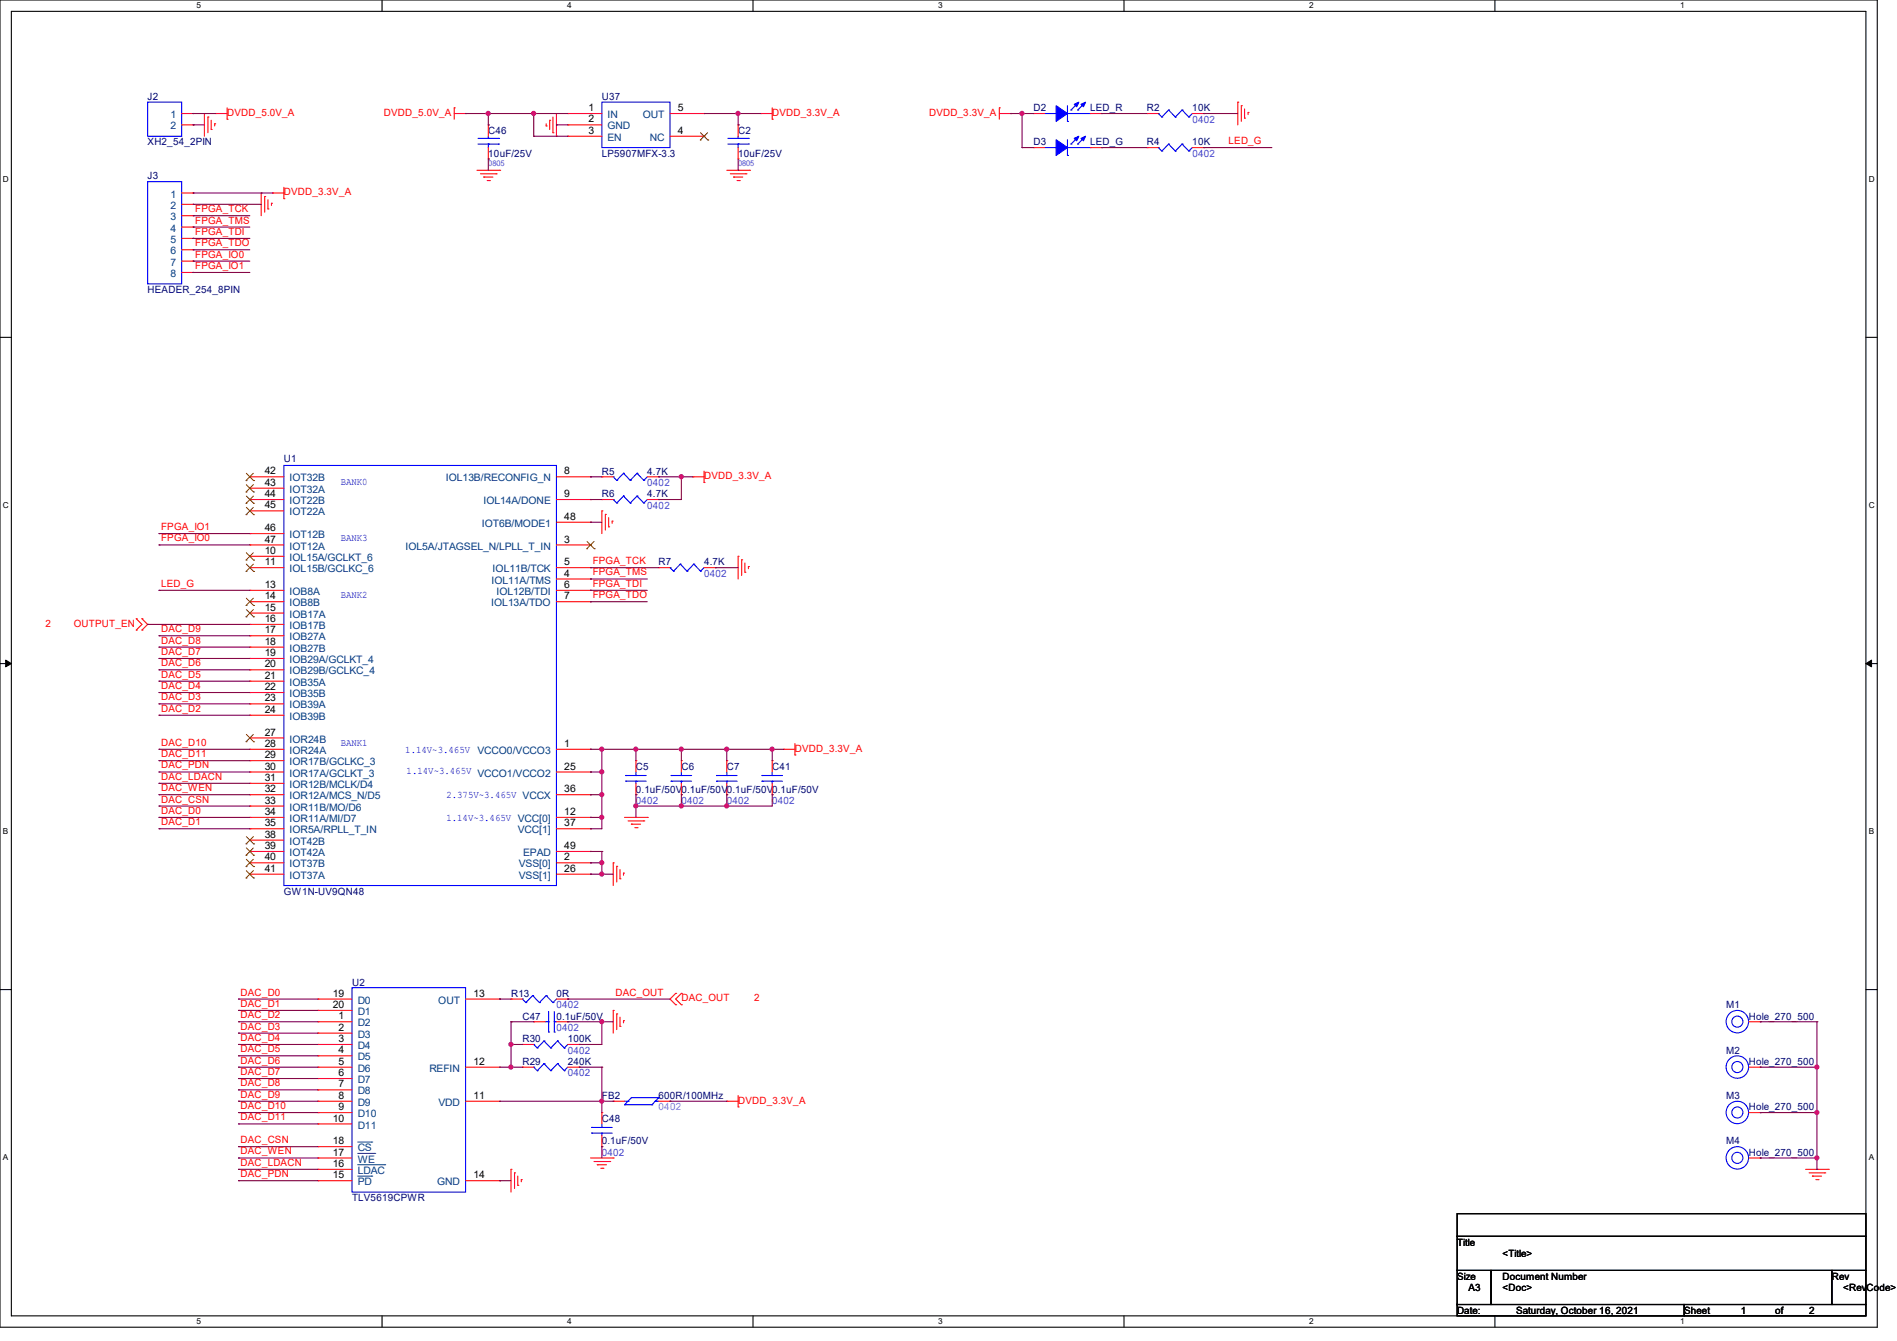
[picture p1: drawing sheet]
<svg xmlns="http://www.w3.org/2000/svg" width="297mm" height="210mm" viewBox="0 0 297 210" stroke-linecap="round" stroke-linejoin="round" font-family="sans-serif">
<path d="M0 0h293.9v207.9h-293.9zM1.8 1.8h290.3v204.3h-290.3z" fill="none" stroke="#000" stroke-width=".17"/>
<g fill="#fff">
<path d="M30.8 .2h.7v1.4h-.7z"/>
<path d="M30.8 206.2h.7v1.4h-.7z"/>
</g>
<path d="M59.8 0v1.8M59.8 206.1v1.8" fill="none" stroke="#000" stroke-width=".17"/>
<g fill="#fff">
<path d="M88.8 .2h.7v1.4h-.7z"/>
<path d="M88.8 206.2h.7v1.4h-.7z"/>
</g>
<path d="M117.9 0v1.8M117.9 206.1v1.8" fill="none" stroke="#000" stroke-width=".17"/>
<g fill="#fff">
<path d="M146.9 .2h.7v1.4h-.7z"/>
<path d="M146.9 206.2h.7v1.4h-.7z"/>
</g>
<path d="M176 0v1.8M176 206.1v1.8" fill="none" stroke="#000" stroke-width=".17"/>
<g fill="#fff">
<path d="M205 .2h.7v1.4h-.7z"/>
<path d="M205 206.2h.7v1.4h-.7z"/>
</g>
<path d="M234.1 0v1.8M234.1 206.1v1.8" fill="none" stroke="#000" stroke-width=".17"/>
<g fill="#fff">
<path d="M263.1 .2h.6v1.4h-.6z"/>
<path d="M263.1 206.2h.6v1.4h-.6z"/>
<path d="M.5 27.3h.9v1.4h-.9z"/>
<path d="M292.6 27.3h.9v1.4h-.9z"/>
<path d="M.5 78.4h.9v1.4h-.9z"/>
<path d="M292.6 78.4h.9v1.4h-.9z"/>
</g>
<path d="M0 52.8h1.8M292.1 52.8h1.8" fill="none" stroke="#000" stroke-width=".17"/>
<g fill="#fff">
<path d="M.5 129.5h.8v1.4h-.8z"/>
<path d="M292.6 129.5h.8v1.4h-.8z"/>
</g>
<path d="M0 103.9h1.8M292.1 103.9h1.8" fill="none" stroke="#000" stroke-width=".17"/>
<path d="M.9 103.4l.9 .5-.9 .5zM292.1 103.9l.9-.5v1z" fill="#000" stroke="#000" stroke-width=".16"/>
<g fill="#fff">
<path d="M.5 180.5h.8v1.4h-.8z"/>
<path d="M292.6 180.5h.8v1.4h-.8z"/>
</g>
<path d="M0 155h1.8M292.1 155h1.8M228.1 190.1h64v3.5h-64zM228.1 193.6h64v5.4h-64zM228.1 199h5.4v5.3h-5.4zM233.5 199h53.3v5.3h-53.3zM286.8 199h5.3v5.3h-5.3zM228.1 204.3h35.6v1.8h-35.6zM263.7 204.3h28.4v1.8h-28.4z" fill="none" stroke="#000" stroke-width=".17"/>
<g fill="none" stroke="#f00" stroke-width=".17">
<path d="M28.4 17.8h1.8M28.4 19.6h1.8M30.2 17.8h.1M30.2 19.6h.1M32 17.8h.1M32 17.8v3.5M32.6 18.3h.1M32.6 18.3v2.5M33.1 18.8v1.5M33.6 19.4h.1M33.6 19.4v.3M33.8 17.8h.1"/>
<path d="M33.8 17.8h1.8M35.6 18.7h.1M35.6 16.9v1.8M71.1 16.9h.1M71.1 17.8h1.8M71.1 16.9v1.8M72.9 17.8h.1M76.5 19.6h.1M76.5 19.6v1.7M85.5 19.7h.1M85.5 19.4v.3M86.1 18.8h.1"/>
<path d="M86.1 18.8v1.5M86.6 18.3v2.5M87.1 17.8v3.5M88.9 17.8h.1M88.9 19.6h.1M88.9 17.8h5.3M88.9 19.6h5.3M104.9 17.8h5.3M110.2 17.8h.1M115.6 19.6h.1M115.6 19.6v1.7M119.1 17.8h.1"/>
<path d="M119.1 17.8h1.8M120.9 18.7h.1M120.9 16.9v1.8M156.5 16.9h.1M156.5 17.8h1.7M156.5 16.9v1.8M158.2 17.8h.1M161.8 17.8h.1M161.8 17.8h1.8M170.7 17.8h1.8M172.5 17.8h.1M179.6 17.8h.1"/>
<path d="M179.6 17.8h1.8M186.7 17.8h1.8M188.5 17.8h.1M193.8 16h.1M193.8 16v3.6M194.4 16.6h.1M194.4 16.6v2.4M194.9 18.5h.1M194.9 17.1v1.4M195.4 17.6h.1M195.4 17.6v.3M28.4 30.2h1.8"/>
<path d="M28.4 32h1.8M28.4 33.8h1.8M28.4 35.6h1.8M28.4 37.3h1.8M28.4 39.1h1.8M30.2 30.2h.1M30.2 32h.1M30.2 33.8h.1M30.2 35.6h.1M30.2 37.3h.1M30.2 39.1h.1M33.1 20.3h.1"/>
<path d="M40.9 30.2h.1M40.9 30.2v3.6M41.4 30.8h.1M41.4 30.8v2.4M42 32.7h.1M42 31.3v1.4M42.5 31.8h.1M42.5 31.8v.4M42.7 30.2h.1M42.7 30.2h1.7M44.4 31.1h.1M44.4 29.3v1.8"/>
<path d="M74.7 26.7h3.5M75.2 27.2h2.5M75.7 27.7h.1M75.7 27.7h1.5M76.3 28.3h.3M76.5 24.9h.1M76.5 23.1v1.8M76.6 28.3h.1M77.7 27.2h.1M78.2 26.7h.1M86.6 20.8h.1M87.1 21.3h.1"/>
<path d="M88.9 21.3h.1M88.9 21.3h5.3M104.9 21.3h5.3M110.2 21.3h.1M113.8 26.7h3.5M114.3 27.2h2.5M114.9 27.7h.1M114.9 27.7h1.4M115.4 28.3h.3M115.6 24.9h.1M115.6 23.1v1.8M115.7 28.3h.1"/>
<path d="M116.8 27.2h.1M117.3 26.7h.1M161.8 23.1h.1M161.8 23.1h1.8M170.7 23.1h1.8M172.5 23.1h.1M179.6 23.1h.1M179.6 23.1h1.8M186.7 23.1h1.8M188.5 23.1h.1M28.4 40.9h1.8M28.4 42.7h1.8"/>
<path d="M30.2 40.9h.1M30.2 42.7h.1M39.1 74.7h.1M39.1 76.5h.1M39.1 78.2h.1M39.1 74.7h5.3M39.1 78.2h5.3M39.1 76.5h5.3M87.1 74.7h5.4M87.1 78.2h5.4M92.5 74.7h.1M92.5 78.2h.1"/>
<path d="M94.2 74.7h.1M94.2 78.2h.1M94.2 74.7h1.8M94.2 78.2h1.8M101.3 74.7h1.8M101.3 78.2h1.8M103.1 74.7h.1M103.1 78.2h.1M108.5 74.7h.1M108.5 74.7h1.7M110.2 75.6h.1M110.2 73.8v1.8"/>
<path d="M21.3 96.9h.1M21.3 98.7h.1M21.3 96.9l.9 .9-.9 .9M22.2 98.7h.1M22.2 96.9h.1M22.2 96.9l.9 .9-.9 .9M39.1 87.1h.1M39.1 88.9h.1M39.1 92.5h.1M39.1 94.2h.1M39.1 96h.1M39.1 97.8h.1"/>
<path d="M39.1 99.6h.1M39.1 80h.1M39.1 83.6h.1M39.1 85.3h.1M39.1 88.9h5.3M39.1 85.3h5.3M39.1 92.5h5.3M39.1 94.2h5.3M39.1 87.1h5.3M39.1 96h5.3M39.1 97.8h5.3M39.1 99.6h5.3"/>
<path d="M39.1 80h5.3M39.1 83.6h5.3M87.1 88.9h5.4M87.1 85.3h5.4M87.1 90.7h5.4M87.1 92.5h5.4M87.1 94.2h5.4M87.1 81.8h5.4M92.5 85.3h.1M92.5 90.7h.1M92.5 88.9h.1M92.5 92.5h.1"/>
<path d="M92.5 94.2h.1M92.5 81.8h.1M94.2 80h.1M94.2 80v3.6M94.8 80.6h.1M94.8 80.6v2.4M95.3 82.5h.1M95.3 81.1v1.4M95.8 81.6h.1M95.8 81.6v.4M103.1 88.9h.1M103.1 88.9h1.8"/>
<path d="M110.2 88.9h1.8M112 88.9h.1M115.6 87.1h.1M115.6 87.1v3.6M116.1 87.7h.1M116.1 87.7v2.4M116.6 89.6h.1M116.6 88.2v1.4M117.2 88.7h.1M117.2 88.7v.4M39.1 101.3h.1M39.1 103.1h.1"/>
<path d="M39.1 104.9h.1M39.1 106.7h.1M39.1 108.5h.1M39.1 110.2h.1M39.1 112h.1M39.1 115.6h.1M39.1 117.3h.1M39.1 119.1h.1M39.1 117.3h5.3M39.1 101.3h5.3M39.1 103.1h5.3M39.1 104.9h5.3"/>
<path d="M39.1 106.7h5.3M39.1 108.5h5.3M39.1 110.2h5.3M39.1 112h5.3M39.1 115.6h5.3M39.1 119.1h5.3M87.1 117.3h5.4M92.5 117.3h.1M99.6 119.1h.1M99.6 119.1v1.8M106.7 119.1h.1M106.7 119.1v1.8"/>
<path d="M113.8 119.1h.1M113.8 119.1v1.8M120.9 119.1h.1M120.9 119.1v1.8M122.7 117.3h.1M122.7 117.3h1.8M124.5 118.2h.1M124.5 116.5v1.7M39.1 120.9h.1M39.1 122.7h.1M39.1 124.5h.1M39.1 126.2h.1"/>
<path d="M39.1 128h.1M39.1 129.8h.1M39.1 131.6h.1M39.1 133.3h.1M39.1 135.1h.1M39.1 136.9h.1M39.1 128h5.3M39.1 135.1h5.3M39.1 120.9h5.3M39.1 136.9h5.3M39.1 122.7h5.3M39.1 124.5h5.3"/>
<path d="M39.1 126.2h5.3M39.1 129.8h5.3M39.1 131.6h5.3M39.1 133.3h5.3M87.1 128h5.4M87.1 135.1h5.4M87.1 120.9h5.4M87.1 136.9h5.4M87.1 124.5h5.4M87.1 129.8h5.4M87.1 133.3h5.4M92.5 135.1h.1"/>
<path d="M92.5 128h.1M92.5 120.9h.1M92.5 136.9h.1M92.5 124.5h.1M92.5 129.8h.1M92.5 133.3h.1M96 135.1h.1M96 135.1v3.6M96.6 135.7h.1M96.6 135.7v2.4M97.1 137.6h.1M97.1 136.2v1.4"/>
<path d="M97.6 136.7h.1M97.6 136.7v.4M97.8 128h3.5M98.3 128.6h2.5M98.8 129.1h.1M98.8 129.1h1.5M99.4 129.6h.3M99.6 124.5h.1M99.6 122.7v1.8M99.7 129.6h.1M100.8 128.6h.1M101.3 128h.1"/>
<path d="M106.7 124.5h.1M106.7 122.7v1.8M113.8 124.5h.1M113.8 122.7v1.8M120.9 124.5h.1M120.9 122.7v1.8M49.8 156.5h.1M49.8 158.2h.1M49.8 156.5h5.3M49.8 158.2h5.3M72.9 156.5h5.3M78.2 156.5h.1"/>
<path d="M80 156.5h.1M80 156.5h1.8M87.1 156.5h1.8M88.9 156.5h.1M96 158.2h.1M96 158.2v3.6M96.6 158.8h.1M96.6 158.8v2.4M97.1 159.3v1.4M97.6 159.9h.1M97.6 159.9v.3M105.8 155.6h.1"/>
<path d="M105.8 157.4h.1M105.8 155.6l-.9 .9 .9 .9M106.7 157.4h.1M106.7 155.6h.1M106.7 155.6l-.9 .9 .9 .9M49.8 160h.1M49.8 161.8h.1M49.8 163.6h.1M49.8 165.4h.1M49.8 167.1h.1M49.8 168.9h.1M49.8 170.7h.1"/>
<path d="M49.8 172.5h.1M49.8 174.2h.1M49.8 176h.1M49.8 179.6h.1M49.8 172.5h5.3M49.8 163.6h5.3M49.8 174.2h5.3M49.8 160h5.3M49.8 161.8h5.3M49.8 165.4h5.3M49.8 167.1h5.3M49.8 168.9h5.3"/>
<path d="M49.8 170.7h5.3M49.8 176h5.3M49.8 179.6h5.3M72.9 172.5h5.3M72.9 167.1h5.3M78.2 172.5h.1M78.2 167.1h.1M81.8 163.6h.1M81.8 167.1h.1M81.8 163.6h1.8M81.8 167.1h1.8M83.6 160h.1"/>
<path d="M83.6 160h1.7M87.1 160h1.8M88.9 160h.1M88.9 163.6h1.8M88.9 167.1h1.8M90.7 163.6h.1M90.7 167.1h.1M94.2 179.6h.1M94.2 174.2h.1M94.2 174.2v1.8M94.2 177.8v1.8M96 172.5h.1"/>
<path d="M96 172.5h1.8M97.1 160.7h.1M103.1 172.5h1.8M104.9 172.5h.1M113.8 172.5h.1M113.8 172.5h1.8M115.6 173.4h.1M115.6 171.6v1.8M273.8 174.2h1.8M273.8 160h1.8M273.8 167.1h1.8M275.6 174.2h.1"/>
<path d="M275.6 160h.1M275.6 167.1h.1M49.8 184.9h.1M49.8 183.1h.1M49.8 181.4h.1M49.8 183.1h5.3M49.8 181.4h5.3M49.8 184.9h5.3M72.9 184.9h5.3M78.2 184.9h.1M80 183.1h.1M80 183.1v3.6"/>
<path d="M80.6 183.7h.1M80.6 183.7v2.4M81.1 185.6h.1M81.1 184.2v1.4M81.6 184.7h.1M81.6 184.7v.4M92.5 181.4h3.5M93 181.9h2.5M93.5 182.4h.1M93.5 182.4h1.5M94.1 183h.3M94.4 183h.1"/>
<path d="M95.5 181.9h.1M96 181.4h.1M273.8 181.4h1.8M275.6 181.4h.1M282.7 183.1h3.6M283.3 183.7h2.4M283.8 184.2h.1M283.8 184.2h1.4M284.3 184.7h.3M284.6 184.7h.1M285.7 183.7h.1M286.3 183.1h.1"/>
</g>
<g fill="none" stroke="#00f" stroke-width=".17">
<path d="M23.1 16h5.3v5.3h-5.3zM94.2 16h10.7v7.1h-10.7zM163.6 17.8h1.8M165.4 17.8h.1M167.1 19h.1M167.1 16.6v2.4M167.1 17.8h3.6M167.7 17.2h.1M168.7 17.2h.1M168.7 16.2l-1 1M169.8 16.2l-1.1 1M170.7 17.8h.1"/>
<path d="M181.4 17.8h.1M181.4 17.8l.5 .5M181.9 18.3h.1M183 17.2h.1M183 17.2l1 1.1M183 17.2l-1.1 1.1M184 18.3h.1M185.1 17.2h.1M185.1 17.2l1 1.1M185.1 17.2l-1.1 1.1M186.1 18.3h.1M186.7 17.8l-.6 .5"/>
<path d="M23.1 28.4h5.3v16h-5.3zM74.8 22.6h3.3M74.8 21.7h3.3M76.5 21.7h.1M76.5 22.6h.1M76.5 21.3v.4M76.5 22.6v.5M78.1 22.6h.1M78.1 21.7h.1M114 22.6h3.2M114 21.7h3.2M115.6 21.7h.1"/>
<path d="M115.6 22.6h.1M115.6 21.3v.4M115.6 22.6v.5M117.2 22.6h.1M117.2 21.7h.1M163.6 23.1h1.8M165.4 23.1h.1M167.1 24.3h.1M167.1 21.9v2.4M167.1 23.1h3.6M167.7 22.6h.1M168.7 22.6h.1"/>
<path d="M168.7 21.5l-1 1.1M169.8 21.5l-1.1 1.1M170.7 23.1h.1M181.4 23.1h.1M181.4 23.1l.5 .6M181.9 23.7h.1M183 22.6h.1M183 22.6l1 1.1M183 22.6l-1.1 1.1M184 23.7h.1M185.1 22.6h.1M185.1 22.6l1 1.1"/>
<path d="M185.1 22.6l-1.1 1.1M186.1 23.7h.1M186.7 23.1l-.6 .6M44.4 72.9h42.7v65.8h-42.7zM96 74.7h.1M96 78.2h.1M96 74.7l.6 .5M96 78.2l.6 .6M96.6 75.2h.1M96.6 78.8h.1M97.6 74.1h.1M97.6 77.7h.1"/>
<path d="M97.6 74.1l1.1 1.1M97.6 74.1l-1 1.1M97.6 77.7l1.1 1.1M97.6 77.7l-1 1.1M98.7 75.2h.1M98.7 78.8h.1M99.7 74.1h.1M99.7 77.7h.1M99.7 74.1l1.1 1.1M99.7 74.1l-1 1.1M99.7 77.7l1.1 1.1M99.7 77.7l-1 1.1"/>
<path d="M100.8 75.2h.1M100.8 78.8h.1M101.3 74.7l-.5 .5M101.3 78.2l-.5 .6M104.9 88.9h.1M104.9 88.9l.6 .6M105.5 89.5h.1M106.5 88.3h.1M106.5 88.3l1.1 1.2M106.5 88.3l-1 1.2M107.6 89.5h.1M108.6 88.3h.1"/>
<path d="M108.6 88.3l1.1 1.2M108.6 88.3l-1 1.2M109.7 89.5h.1M110.2 88.9l-.5 .6M98 121.5h.1M98 122.3h.1M98 121.5h3.2M98 122.3h3.2M99.6 122.3h.1M99.6 121.5h.1M99.6 120.9v.6M99.6 122.3v.4"/>
<path d="M105.1 121.5h.1M105.1 122.3h.1M105.1 121.5h3.2M105.1 122.3h3.2M106.7 122.3h.1M106.7 121.5h.1M106.7 120.9v.6M106.7 122.3v.4M112.2 121.5h.1M112.2 122.3h.1M112.2 121.5h3.2M112.2 122.3h3.2"/>
<path d="M113.8 122.3h.1M113.8 121.5h.1M113.8 120.9v.6M113.8 122.3v.4M119.3 121.5h.1M119.3 122.3h.1M119.3 121.5h3.2M119.3 122.3h3.2M120.9 122.3h.1M120.9 121.5h.1M120.9 120.9v.6M120.9 122.3v.4"/>
<path d="M55.1 154.7h17.8v32h-17.8zM81.8 156.5h.1M81.8 156.5l.5 .5M82.3 157h.1M83.4 155.9h.1M83.4 155.9l1.1 1.1M83.4 155.9l-1.1 1.1M84.5 157h.1M85.5 155.9h.1M85.5 155.9l1.1 1.1M85.5 155.9l-1 1.1M85.9 158.4v3.2"/>
<path d="M86.6 157h.1M86.8 158.4v3.2M87.1 156.5l-.5 .5M83.6 163.6h.1M83.6 167.1h.1M83.6 163.6l.5 .5M83.6 167.1l.5 .6M84.1 164.1h.1M84.1 167.7h.1M85.2 163h.1M85.2 166.6h.1M85.2 163l1 1.1"/>
<path d="M85.2 163l-1.1 1.1M85.2 166.6l1 1.1M85.2 166.6l-1.1 1.1M85.3 160h.6M85.9 161.6h.1M85.9 160h.1M86.2 164.1h.1M86.2 167.7h.1M86.8 160h.1M86.8 161.6h.1M86.8 160h.3M87.3 163h.1"/>
<path d="M87.3 166.6h.1M87.3 163l1 1.1M87.3 163l-1.1 1.1M87.3 166.6l1 1.1M87.3 166.6l-1.1 1.1M88.3 164.1h.1M88.3 167.7h.1M88.9 163.6l-.6 .5M88.9 167.1l-.6 .6M92.6 176.6h.1M92.6 177.5h.1M92.6 176.6h3.2"/>
<path d="M92.6 177.5h3.2M94.2 177.5h.1M94.2 176.6h.1M94.2 176v.6M94.2 177.5v.3M97.8 173h.1M97.8 173h4.3M97.8 172.5h.5M98.3 172.5h.1M102.1 173h.1M102.6 172.5h.1M102.6 172.5h.5"/>
<path d="M103.1 171.9h.1M103.1 171.9h-4.3l-1 1.1M103.1 171.9l-1 1.1"/>
<circle cx="272" cy="160" r=".87"/>
<circle cx="272" cy="160" r="1.76"/>
<circle cx="272" cy="167.1" r=".87"/>
<circle cx="272" cy="174.2" r=".87"/>
<circle cx="272" cy="174.2" r="1.76"/>
<circle cx="272" cy="167.1" r="1.76"/>
<circle cx="272" cy="181.3" r=".87"/>
<circle cx="272" cy="181.3" r="1.76"/>
</g>
<g fill="none" stroke="#804000" stroke-width=".16">
<path d="M109.6 21.9h.1M109.7 20.8l1.1 1.1M110.8 20.8l-1.2 1.1M110.8 21.9h.1M38.5 75.3h.1M38.5 77h.1M38.5 78.8h.1M38.6 74.1l1.1 1.2M38.6 75.9l1.1 1.1M38.6 77.7l1.1 1.1M38.6 79.5l1.1 1.1M39.7 74.1l-1.2 1.2"/>
<path d="M39.7 75.9l-1.2 1.1M39.7 77.7l-1.2 1.1M39.7 79.5l-1.2 1.1M39.7 75.3h.1M39.7 77h.1M39.7 78.8h.1M38.5 87.7h.1M38.5 89.5h.1M38.5 94.8h.1M38.5 96.6h.1M38.5 80.6h.1M38.6 86.6l1.1 1.1"/>
<path d="M38.6 88.3l1.1 1.2M38.6 93.7l1.1 1.1M38.6 95.5l1.1 1.1M39.7 86.6l-1.2 1.1M39.7 88.3l-1.2 1.2M39.7 93.7l-1.2 1.1M39.7 95.5l-1.2 1.1M39.7 87.7h.1M39.7 89.5h.1M39.7 94.8h.1M39.7 96.6h.1M39.7 80.6h.1"/>
<path d="M91.9 85.9h.1M91.9 84.8l1.1 1.1M93 84.8l-1.1 1.1M93 85.9h.1M38.5 116.2h.1M38.6 115l1.1 1.2M39.7 115l-1.2 1.2M39.7 116.2h.1M38.5 132.2h.1M38.5 133.9h.1M38.5 135.7h.1M38.5 137.5h.1"/>
<path d="M38.6 131l1.1 1.2M38.6 132.8l1.1 1.1M38.6 134.6l1.1 1.1M38.6 136.4l1.1 1.1M39.7 131l-1.2 1.2M39.7 132.8l-1.2 1.1M39.7 134.6l-1.2 1.1M39.7 136.4l-1.2 1.1M39.7 132.2h.1M39.7 133.9h.1M39.7 135.7h.1M39.7 137.5h.1"/>
</g>
<g fill="#00f" stroke="#00f" stroke-width=".17">
<path d="M165.4 16.6l1.7 1.2-1.7 1.2z" fill-rule="evenodd"/>
<path d="M169.2 16.3l.8-.3-.4 .7z" fill-rule="evenodd"/>
<path d="M168.2 16.3l.7-.3-.3 .7z" fill-rule="evenodd"/>
<path d="M165.4 21.9l1.7 1.2-1.7 1.2z" fill-rule="evenodd"/>
<path d="M169.2 21.7l.8-.4-.4 .8z" fill-rule="evenodd"/>
<path d="M168.2 21.7l.7-.4-.3 .8z" fill-rule="evenodd"/>
</g>
<path d="M56 178.9h2.2M58.2 178.9h.1M56 184.2h2.2M56 182.4h4.2M56 180.6h2.7M58.2 184.2h.1M58.7 180.6h.1M60.2 182.4h.1" fill="none" stroke="#004080" stroke-width=".16"/>
<g fill="none" stroke="#800040" stroke-width=".17">
<path d="M30.2 17.8h.1M30.2 19.6h.1M30.2 17.8h3.6M30.2 19.6h1.8M72.9 17.8h.1M72.9 17.8h16M76.5 19.6h.1M76.5 17.8h.1M76.5 17.8v1.8M83.6 17.8h.1M83.6 17.8v3.5M87.1 19.6h.1"/>
<path d="M87.1 19.6h1.8M110.2 17.8h.1M110.2 17.8h8.9M115.6 17.8h.1M115.6 19.6h.1M115.6 17.8v1.8M158.2 17.8h.1M158.2 17.8h3.6M160 17.8h.1M160 17.8v5.3M172.5 17.8h.1M172.5 17.8h7.1"/>
<path d="M188.5 17.8h.1M188.5 17.8h5.3M30.2 30.2h.1M30.2 32h.1M30.2 35.6h.1M30.2 37.3h.1M30.2 39.1h.1M30.2 33.8h.1M30.2 30.2h12.5M30.2 32h10.7M30.2 35.6h8.9M30.2 37.3h8.9"/>
<path d="M30.2 39.1h8.9M30.2 33.8h8.9M76.5 24.9h.1M76.5 24.9v1.8M83.6 21.3h.1M83.6 21.3h5.3M115.6 26.7h.1M115.6 24.9v1.8M160 23.1h.1M160 23.1h1.8M172.5 23.1h.1M172.5 23.1h7.1"/>
<path d="M188.5 23.1h.1M188.5 23.1h10.6M30.2 40.9h.1M30.2 42.7h.1M30.2 40.9h8.9M30.2 42.7h8.9M92.5 74.7h.1M92.5 78.2h.1M92.5 74.7h1.7M92.5 78.2h1.7M103.1 74.7h.1M103.1 78.2h.1"/>
<path d="M103.1 74.7h5.4M106.7 74.7h.1M106.7 74.7v3.5h-3.6M23.1 97.8h.1M23.1 97.8h16M24.9 83.6h.1M24.9 85.3h.1M24.9 92.5h.1M24.9 99.6h.1M24.9 92.5h14.2M24.9 83.6h14.2M24.9 85.3h14.2"/>
<path d="M24.9 99.6h14.2M92.5 88.9h.1M92.5 90.7h.1M92.5 92.5h.1M92.5 94.2h.1M92.5 81.8h.1M92.5 88.9h10.6M92.5 90.7h8.8M92.5 92.5h8.8M92.5 94.2h8.8M92.5 81.8h1.7M112 88.9h.1"/>
<path d="M112 88.9h3.6M24.9 101.3h.1M24.9 103.1h.1M24.9 104.9h.1M24.9 106.7h.1M24.9 108.5h.1M24.9 110.2h.1M24.9 112h.1M24.9 117.3h.1M24.9 119.1h.1M24.9 117.3h14.2M24.9 101.3h14.2"/>
<path d="M24.9 103.1h14.2M24.9 104.9h14.2M24.9 106.7h14.2M24.9 108.5h14.2M24.9 110.2h14.2M24.9 112h14.2M24.9 119.1h14.2M92.5 117.3h.1M92.5 117.3h30.2M94.2 117.3h.1M94.2 117.3v12.5h-1.7M99.6 117.3h.1"/>
<path d="M99.6 117.3v1.8M106.7 117.3h.1M106.7 117.3v1.8M113.8 117.3h.1M113.8 117.3v1.8M120.9 117.3h.1M120.9 117.3v1.8M24.9 120.9h.1M24.9 122.7h.1M24.9 124.5h.1M24.9 126.2h.1M24.9 128h.1"/>
<path d="M24.9 129.8h.1M24.9 120.9h14.2M24.9 124.5h14.2M24.9 128h14.2M24.9 129.8h14.2M24.9 126.2h14.2M24.9 122.7h14.2M92.5 120.9h.1M92.5 124.5h.1M92.5 128h.1M92.5 129.8h.1M92.5 136.9h.1"/>
<path d="M92.5 135.1h.1M92.5 133.3h.1M92.5 120.9h1.7M92.5 124.5h1.7M92.5 128h1.7M92.5 136.9h3.5M92.5 135.1h1.7M92.5 133.3h1.7M94.2 120.9h.1M94.2 124.5h.1M94.2 128h.1M94.2 135.1h.1"/>
<path d="M94.2 136.9h.1M94.2 133.3h.1M94.2 133.3v3.6M99.6 126.2h.1M99.6 124.5h.1M99.6 124.5v3.5M106.7 124.5h.1M106.7 126.2h.1M106.7 124.5v1.7M113.8 124.5h.1M113.8 126.2h.1M113.8 124.5v1.7"/>
<path d="M120.9 124.5h.1M120.9 124.5v1.7h-21.3M37.3 156.5h.1M37.3 158.2h.1M37.3 156.5h12.5M37.3 158.2h12.5M78.2 156.5h.1M78.2 156.5h1.8M88.9 156.5h.1M88.9 156.5h16M37.3 160h.1M37.3 161.8h.1"/>
<path d="M37.3 163.6h.1M37.3 165.4h.1M37.3 167.1h.1M37.3 168.9h.1M37.3 170.7h.1M37.3 172.5h.1M37.3 174.2h.1M37.3 176h.1M37.3 179.6h.1M37.3 172.5h12.5M37.3 160h12.5M37.3 161.8h12.5"/>
<path d="M37.3 163.6h12.5M37.3 165.4h12.5M37.3 167.1h12.5M37.3 168.9h12.5M37.3 170.7h12.5M37.3 174.2h12.5M37.3 176h12.5M37.3 179.6h12.5M78.2 172.5h17.8M78.2 167.1h3.6M80 167.1h.1M80 160h.1"/>
<path d="M80 163.6h.1M80 160h3.6M80 163.6h1.8M80 160v7.1M88.9 160h.1M88.9 160h7.1M90.7 163.6h.1M90.7 167.1h.1M90.7 167.1h3.5M94.2 172.5h.1M94.2 179.6h.1M94.2 167.1h.1"/>
<path d="M94.2 160h.1M94.2 160v3.6h-3.5M94.2 167.1v7.1M94.2 179.6v1.8M96 172.5h.1M104.9 172.5h.1M104.9 172.5h8.9M275.6 160h.1M275.6 167.1h.1M275.6 174.2h.1M275.6 160h8.9M275.6 167.1h8.9"/>
<path d="M275.6 174.2h8.9M284.5 160h.1M284.5 167.1h.1M284.5 174.2h.1M284.5 160v23.1M37.3 181.4h.1M37.3 183.1h.1M37.3 184.9h.1M37.3 184.9h12.5M37.3 181.4h12.5M37.3 183.1h12.5M78.2 184.9h.1"/>
<path d="M78.2 184.9h1.8M275.6 181.4h.1M275.6 181.4h8.9M284.5 183.1h.1"/>
</g>
<g fill="#f0f" stroke="#f0f" stroke-width=".17">
<circle cx="94.2" cy="120.9" r=".32"/>
<circle cx="94.2" cy="117.3" r=".32"/>
<circle cx="94.2" cy="124.4" r=".32"/>
<circle cx="94.2" cy="128" r=".32"/>
<circle cx="94.2" cy="136.9" r=".32"/>
<circle cx="94.2" cy="135.1" r=".32"/>
<circle cx="99.5" cy="117.3" r=".32"/>
<circle cx="113.8" cy="117.3" r=".32"/>
<circle cx="106.7" cy="117.3" r=".32"/>
<circle cx="113.8" cy="126.2" r=".32"/>
<circle cx="106.7" cy="126.2" r=".32"/>
<circle cx="99.5" cy="126.2" r=".32"/>
<circle cx="106.7" cy="74.7" r=".32"/>
<circle cx="160" cy="17.8" r=".32"/>
<circle cx="94.2" cy="172.4" r=".32"/>
<circle cx="284.5" cy="167.1" r=".32"/>
<circle cx="284.5" cy="174.2" r=".32"/>
<circle cx="284.5" cy="181.3" r=".32"/>
<circle cx="120.9" cy="117.3" r=".32"/>
<circle cx="83.5" cy="17.8" r=".32"/>
<circle cx="115.5" cy="17.8" r=".32"/>
<circle cx="76.4" cy="17.8" r=".32"/>
<circle cx="80" cy="167.1" r=".32"/>
<circle cx="94.2" cy="160" r=".32"/>
<circle cx="80" cy="163.6" r=".32"/>
</g>
<g font-size="1.6" fill="#000080">
<text x="23.1" y="15.7">J2</text>
<text x="94.2" y="15.7">U37</text>
<text x="161.8" y="17.4">D2</text>
<text x="170.7" y="17.4">LED_R</text>
<text x="179.6" y="17.4">R2</text>
<text x="186.7" y="17.4">10K</text>
<text x="23.1" y="22.8">XH2_54_2PIN</text>
<text x="76.5" y="21">C46</text>
<text x="115.6" y="21">C2</text>
<text x="161.8" y="22.8">D3</text>
<text x="170.7" y="22.8">LED_G</text>
<text x="179.6" y="22.8">R4</text>
<text x="186.7" y="22.8">10K</text>
<text x="23.1" y="28.1">J3</text>
<text x="76.5" y="24.6">10uF/25V</text>
<text x="94.2" y="24.6">LP5907MFX-3.3</text>
<text x="115.6" y="24.6">10uF/25V</text>
<text x="23.1" y="45.9">HEADER_254_8PIN</text>
<text x="44.4" y="72.4">U1</text>
<text x="94.2" y="74.3">R5</text>
<text x="94.2" y="77.9">R6</text>
<text x="101.3" y="74.3">4.7K</text>
<text x="101.3" y="77.9">4.7K</text>
<text x="103.1" y="88.6">R7</text>
<text x="110.2" y="88.6">4.7K</text>
<text x="99.6" y="120.6">C5</text>
<text x="99.6" y="124.1">0.1uF/50V0.1uF/50V0.1uF/50V0.1uF/50V</text>
<text x="106.7" y="120.6">C6</text>
<text x="113.8" y="120.6">C7</text>
<text x="120.9" y="120.6">C41</text>
<text x="44.4" y="140.1">GW1N-UV9QN48</text>
<text x="55.1" y="154.3">U2</text>
<text x="80" y="156.1">R13</text>
<text x="81.8" y="159.7">C47</text>
<text x="87.1" y="156.1">0R</text>
<text x="87.1" y="159.7">0.1uF/50V</text>
<text x="270.3" y="157.9">M1</text>
<text x="273.8" y="159.7">Hole_270_500</text>
<text x="81.8" y="163.2">R30</text>
<text x="81.8" y="166.8">R29</text>
<text x="88.9" y="163.2">100K</text>
<text x="88.9" y="166.8">240K</text>
<text x="270.3" y="165">M2</text>
<text x="273.8" y="166.8">Hole_270_500</text>
<text x="94.2" y="172.1">FB2</text>
<text x="103.1" y="172.1">600R/100MHz</text>
<text x="270.3" y="172.1">M3</text>
<text x="273.8" y="173.9">Hole_270_500</text>
<text x="94.2" y="175.7">C48</text>
<text x="94.2" y="179.2">0.1uF/50V</text>
<text x="270.3" y="179.2">M4</text>
<text x="273.8" y="181">Hole_270_500</text>
<text x="55.1" y="188.1">TLV5619CPWR</text>
</g>
<g font-size="1.6">
<text x="92.1" y="17.4">1</text>
<text x="106.1" y="17.4">5</text>
<text x="92.1" y="19.2">2</text>
<text x="92.1" y="21">3</text>
<text x="106.1" y="21">4</text>
<text x="41.4" y="74.3">42</text>
<text x="41.4" y="76.1">43</text>
<text x="41.4" y="77.9">44</text>
<text x="88.3" y="74.3">8</text>
<text x="88.3" y="77.9">9</text>
<text x="41.4" y="79.6">45</text>
<text x="41.4" y="83.2">46</text>
<text x="88.3" y="81.4">48</text>
<text x="41.4" y="86.7">10</text>
<text x="41.4" y="88.5">11</text>
<text x="41.4" y="85">47</text>
<text x="88.3" y="85">3</text>
<text x="88.3" y="88.5">5</text>
<text x="41.4" y="92.1">13</text>
<text x="41.4" y="93.9">14</text>
<text x="41.4" y="95.6">15</text>
<text x="88.3" y="90.3">4</text>
<text x="88.3" y="92.1">6</text>
<text x="88.3" y="93.9">7</text>
<text x="41.4" y="97.4">16</text>
<text x="41.4" y="99.2">17</text>
<text x="41.4" y="101">18</text>
<text x="41.4" y="102.7">19</text>
<text x="41.4" y="104.5">20</text>
<text x="41.4" y="106.3">21</text>
<text x="41.4" y="108.1">22</text>
<text x="41.4" y="109.9">23</text>
<text x="41.4" y="111.6">24</text>
<text x="41.4" y="115.2">27</text>
<text x="41.4" y="117">28</text>
<text x="41.4" y="118.7">29</text>
<text x="88.3" y="117">1</text>
<text x="41.4" y="120.5">30</text>
<text x="41.4" y="122.3">31</text>
<text x="41.4" y="124.1">32</text>
<text x="41.4" y="125.9">33</text>
<text x="88.3" y="120.5">25</text>
<text x="88.3" y="124.1">36</text>
<text x="41.4" y="127.6">34</text>
<text x="41.4" y="129.4">35</text>
<text x="41.4" y="131.2">38</text>
<text x="88.3" y="127.6">12</text>
<text x="88.3" y="129.4">37</text>
<text x="41.4" y="133">39</text>
<text x="41.4" y="134.7">40</text>
<text x="41.4" y="136.5">41</text>
<text x="88.3" y="134.7">2</text>
<text x="88.3" y="136.5">26</text>
<text x="88.3" y="133">49</text>
<text x="52.1" y="156.1">19</text>
<text x="52.1" y="157.9">20</text>
<text x="53" y="159.6">1</text>
<text x="53" y="161.4">2</text>
<text x="74.1" y="156.1">13</text>
<text x="53" y="163.2">3</text>
<text x="53" y="165">4</text>
<text x="53" y="166.8">5</text>
<text x="74.1" y="166.8">12</text>
<text x="53" y="168.5">6</text>
<text x="53" y="170.3">7</text>
<text x="53" y="172.1">8</text>
<text x="53" y="173.9">9</text>
<text x="74.1" y="172.1">11</text>
<text x="52.1" y="175.6">10</text>
<text x="52.1" y="179.2">18</text>
<text x="52.1" y="184.5">15</text>
<text x="52.1" y="182.8">16</text>
<text x="52.1" y="181">17</text>
<text x="74.1" y="184.5">14</text>
<text x="228.1" y="195.1">Title</text>
<text x="235.2" y="196.8">&lt;Title&gt;</text>
<text x="228.1" y="200.4">Size</text>
<text x="229.9" y="202.2">A3</text>
<text x="235.2" y="200.4">Document Number</text>
<text x="235.2" y="202.2">&lt;Doc&gt;</text>
<text x="286.8" y="200.4">Rev</text>
<text x="288.6" y="202.2">&lt;RevCode&gt;</text>
<text x="228.1" y="205.7">Date:</text>
<text x="237.4" y="205.7">Saturday, October 16, 2021</text>
<text x="263.7" y="205.7">Sheet</text>
<text x="272.6" y="205.7">1</text>
<text x="277.9" y="205.7">of</text>
<text x="283.2" y="205.7">2</text>
</g>
<g font-size="1.6" fill="#004080">
<text x="26.7" y="18.5">1</text>
<text x="26.7" y="20.3">2</text>
<text x="95.1" y="18.5">IN</text>
<text x="95.1" y="20.3">GND</text>
<text x="95.1" y="22.1">EN</text>
<text x="100.6" y="18.5">OUT</text>
<text x="101.7" y="22.1">NC</text>
<text x="26.7" y="30.9">1</text>
<text x="26.7" y="32.7">2</text>
<text x="26.7" y="34.5">3</text>
<text x="26.7" y="36.3">4</text>
<text x="26.7" y="38.1">5</text>
<text x="26.7" y="39.8">6</text>
<text x="26.7" y="41.6">7</text>
<text x="26.7" y="43.4">8</text>
<text x="45.3" y="75.4">IOT32B</text>
<text x="45.3" y="77.2">IOT32A</text>
<text x="69.8" y="75.4">IOL13B/RECONFIG_N</text>
<text x="45.3" y="79">IOT22B</text>
<text x="45.3" y="80.7">IOT22A</text>
<text x="75.4" y="82.5">IOT6B/MODE1</text>
<text x="75.7" y="79">IOL14A/DONE</text>
<text x="45.3" y="87.8">IOL15A/GCLKT_6</text>
<text x="45.3" y="89.6">IOL15B/GCLKC_6</text>
<text x="45.3" y="84.3">IOT12B</text>
<text x="45.3" y="86.1">IOT12A</text>
<text x="63.5" y="86.1">IOL5A/JTAGSEL_N/LPLL_T_IN</text>
<text x="77.1" y="89.6">IOL11B/TCK</text>
<text x="45.3" y="93.2">IOB8A</text>
<text x="45.3" y="95">IOB8B</text>
<text x="76.9" y="95">IOL13A/TDO</text>
<text x="77" y="91.4">IOL11A/TMS</text>
<text x="77.7" y="93.2">IOL12B/TDI</text>
<text x="45.3" y="96.7">IOB17A</text>
<text x="45.3" y="98.5">IOB17B</text>
<text x="45.3" y="100.3">IOB27A</text>
<text x="45.3" y="102.1">IOB27B</text>
<text x="45.3" y="103.8">IOB29A/GCLKT_4</text>
<text x="45.3" y="105.6">IOB29B/GCLKC_4</text>
<text x="45.3" y="107.4">IOB35A</text>
<text x="45.3" y="109.2">IOB35B</text>
<text x="45.3" y="111">IOB39A</text>
<text x="45.3" y="112.7">IOB39B</text>
<text x="45.3" y="116.3">IOR24B</text>
<text x="45.3" y="118.1">IOR24A</text>
<text x="45.3" y="119.8">IOR17B/GCLKC_3</text>
<text x="74.8" y="118.1">VCCO0/VCCO3</text>
<text x="45.3" y="121.6">IOR17A/GCLKT_3</text>
<text x="45.3" y="123.4">IOR12B/MCLK/D4</text>
<text x="45.3" y="125.2">IOR12A/MCS_N/D5</text>
<text x="45.3" y="127">IOR11B/MO/D6</text>
<text x="45.3" y="128.7">IOR11A/MI/D7</text>
<text x="45.3" y="130.5">IOR5A/RPLL_T_IN</text>
<text x="81.1" y="130.5">VCC[1]</text>
<text x="45.3" y="132.3">IOT42B</text>
<text x="45.3" y="134.1">IOT42A</text>
<text x="45.3" y="135.8">IOT37B</text>
<text x="45.3" y="137.6">IOT37A</text>
<text x="81.2" y="135.8">VSS[0]</text>
<text x="81.2" y="137.6">VSS[1]</text>
<text x="81.9" y="134.1">EPAD</text>
<text x="56" y="160.7">D2</text>
<text x="56" y="157.2">D0</text>
<text x="56" y="159">D1</text>
<text x="68.6" y="157.2">OUT</text>
<text x="56" y="162.5">D3</text>
<text x="56" y="164.3">D4</text>
<text x="56" y="166.1">D5</text>
<text x="56" y="167.9">D6</text>
<text x="67.2" y="167.9">REFIN</text>
<text x="56" y="169.6">D7</text>
<text x="56" y="171.4">D8</text>
<text x="56" y="173.2">D9</text>
<text x="68.7" y="173.2">VDD</text>
<text x="56" y="175">D10</text>
<text x="56" y="176.7">D11</text>
<text x="56" y="185.6">PD</text>
<text x="56" y="183.9">LDAC</text>
<text x="56" y="182.1">WE</text>
<text x="56" y="180.3">CS</text>
<text x="68.5" y="185.6">GND</text>
</g>
<g font-size="1.6" fill="#f00">
<text x="35.6" y="18.2">DVDD_5.0V_A</text>
<text x="60.1" y="18.2">DVDD_5.0V_A</text>
<text x="120.9" y="18.2">DVDD_3.3V_A</text>
<text x="145.5" y="18.2">DVDD_3.3V_A</text>
<text x="192.4" y="22.6">LED_G</text>
<text x="30.6" y="35">FPGA_TMS</text>
<text x="30.6" y="33.2">FPGA_TCK</text>
<text x="44.4" y="30.6">DVDD_3.3V_A</text>
<text x="30.6" y="36.8">FPGA_TDI</text>
<text x="30.6" y="38.6">FPGA_TDO</text>
<text x="30.6" y="40.3">FPGA_IO0</text>
<text x="30.6" y="42.1">FPGA_IO1</text>
<text x="110.2" y="75.1">DVDD_3.3V_A</text>
<text x="25.2" y="83">FPGA_IO1</text>
<text x="25.2" y="84.8">FPGA_IO0</text>
<text x="92.8" y="88.3">FPGA_TCK</text>
<text x="25.2" y="91.9">LED_G</text>
<text x="92.8" y="90.1">FPGA_TMS</text>
<text x="92.8" y="91.9">FPGA_TDI</text>
<text x="92.8" y="93.7">FPGA_TDO</text>
<text x="7.1" y="98.2">2</text>
<text x="11.6" y="98.2">OUTPUT_EN</text>
<text x="25.2" y="99">DAC_D9</text>
<text x="25.2" y="100.8">DAC_D8</text>
<text x="25.2" y="102.6">DAC_D7</text>
<text x="25.2" y="104.3">DAC_D6</text>
<text x="25.2" y="106.1">DAC_D5</text>
<text x="25.2" y="107.9">DAC_D4</text>
<text x="25.2" y="109.7">DAC_D3</text>
<text x="25.2" y="111.5">DAC_D2</text>
<text x="25.2" y="116.8">DAC_D10</text>
<text x="25.2" y="118.6">DAC_D11</text>
<text x="124.5" y="117.7">DVDD_3.3V_A</text>
<text x="25.2" y="120.4">DAC_PDN</text>
<text x="25.2" y="122.1">DAC_LDACN</text>
<text x="25.2" y="123.9">DAC_WEN</text>
<text x="25.2" y="125.7">DAC_CSN</text>
<text x="25.2" y="127.5">DAC_D0</text>
<text x="25.2" y="129.2">DAC_D1</text>
<text x="37.7" y="155.9">DAC_D0</text>
<text x="96.3" y="155.9">DAC_OUT</text>
<text x="37.7" y="157.7">DAC_D1</text>
<text x="37.7" y="159.5">DAC_D2</text>
<text x="37.7" y="161.2">DAC_D3</text>
<text x="106.7" y="156.8">DAC_OUT</text>
<text x="118.1" y="156.8">2</text>
<text x="37.7" y="163">DAC_D4</text>
<text x="37.7" y="164.8">DAC_D5</text>
<text x="37.7" y="166.6">DAC_D6</text>
<text x="37.7" y="168.4">DAC_D7</text>
<text x="37.7" y="170.1">DAC_D8</text>
<text x="37.7" y="171.9">DAC_D9</text>
<text x="37.7" y="173.7">DAC_D10</text>
<text x="115.6" y="172.8">DVDD_3.3V_A</text>
<text x="37.7" y="175.5">DAC_D11</text>
<text x="37.7" y="179">DAC_CSN</text>
<text x="37.7" y="180.8">DAC_WEN</text>
<text x="37.7" y="182.6">DAC_LDACN</text>
<text x="37.7" y="184.4">DAC_PDN</text>
</g>
<g font-size="1.6" fill="#8000ff">
<text x="186.7" y="19.2">0402</text>
<text x="186.7" y="24.6">0402</text>
<text x="101.3" y="76.1">0402</text>
<text x="101.3" y="79.7">0402</text>
<text x="110.2" y="90.3">0402</text>
<text x="99.6" y="125.9">0402</text>
<text x="106.7" y="125.9">0402</text>
<text x="113.8" y="125.9">0402</text>
<text x="120.9" y="125.9">0402</text>
<text x="87.1" y="161.5">0402</text>
<text x="87.1" y="157.9">0402</text>
<text x="88.9" y="165">0402</text>
<text x="88.9" y="168.6">0402</text>
<text x="94.2" y="181">0402</text>
</g>
<g font-size="1.6" fill="#00f">
<text x="53.3" y="75.9">BANK0</text>
<text x="53.3" y="84.8">BANK3</text>
<text x="53.3" y="93.7">BANK2</text>
<text x="53.3" y="116.8">BANK1</text>
<text x="63.5" y="117.9">1.14V~3.465V</text>
<text x="63.7" y="121.2">1.14V~3.465V VCCO1/VCCO2</text>
<text x="69.9" y="125">2.375V~3.465V VCCX</text>
<text x="69.9" y="128.5">1.14V~3.465V VCC[0]</text>
</g>
<text font-size="1.6" fill="#8080ff" x="103.1" y="173.9">0402</text>
<g font-size="1.3">
<text x="30.8" y="1.3">5</text>
<text x="88.8" y="1.3">4</text>
<text x="146.9" y="1.3">3</text>
<text x="205" y="1.3">2</text>
<text x="263.1" y="1.3">1</text>
<text x=".5" y="28.4">D</text>
<text x="292.6" y="28.4">D</text>
<text x=".5" y="79.5">C</text>
<text x="292.6" y="79.5">C</text>
<text x=".5" y="130.6">B</text>
<text x="292.6" y="130.6">B</text>
<text x=".5" y="181.7">A</text>
<text x="292.6" y="181.7">A</text>
<text x="30.8" y="207.4">5</text>
<text x="88.8" y="207.4">4</text>
<text x="146.9" y="207.4">3</text>
<text x="205" y="207.4">2</text>
<text x="263.1" y="207.4">1</text>
</g>
<g font-size="1.2" fill="#8000ff">
<text x="76.5" y="26">0805</text>
<text x="115.6" y="26">0805</text>
</g>
</svg>
